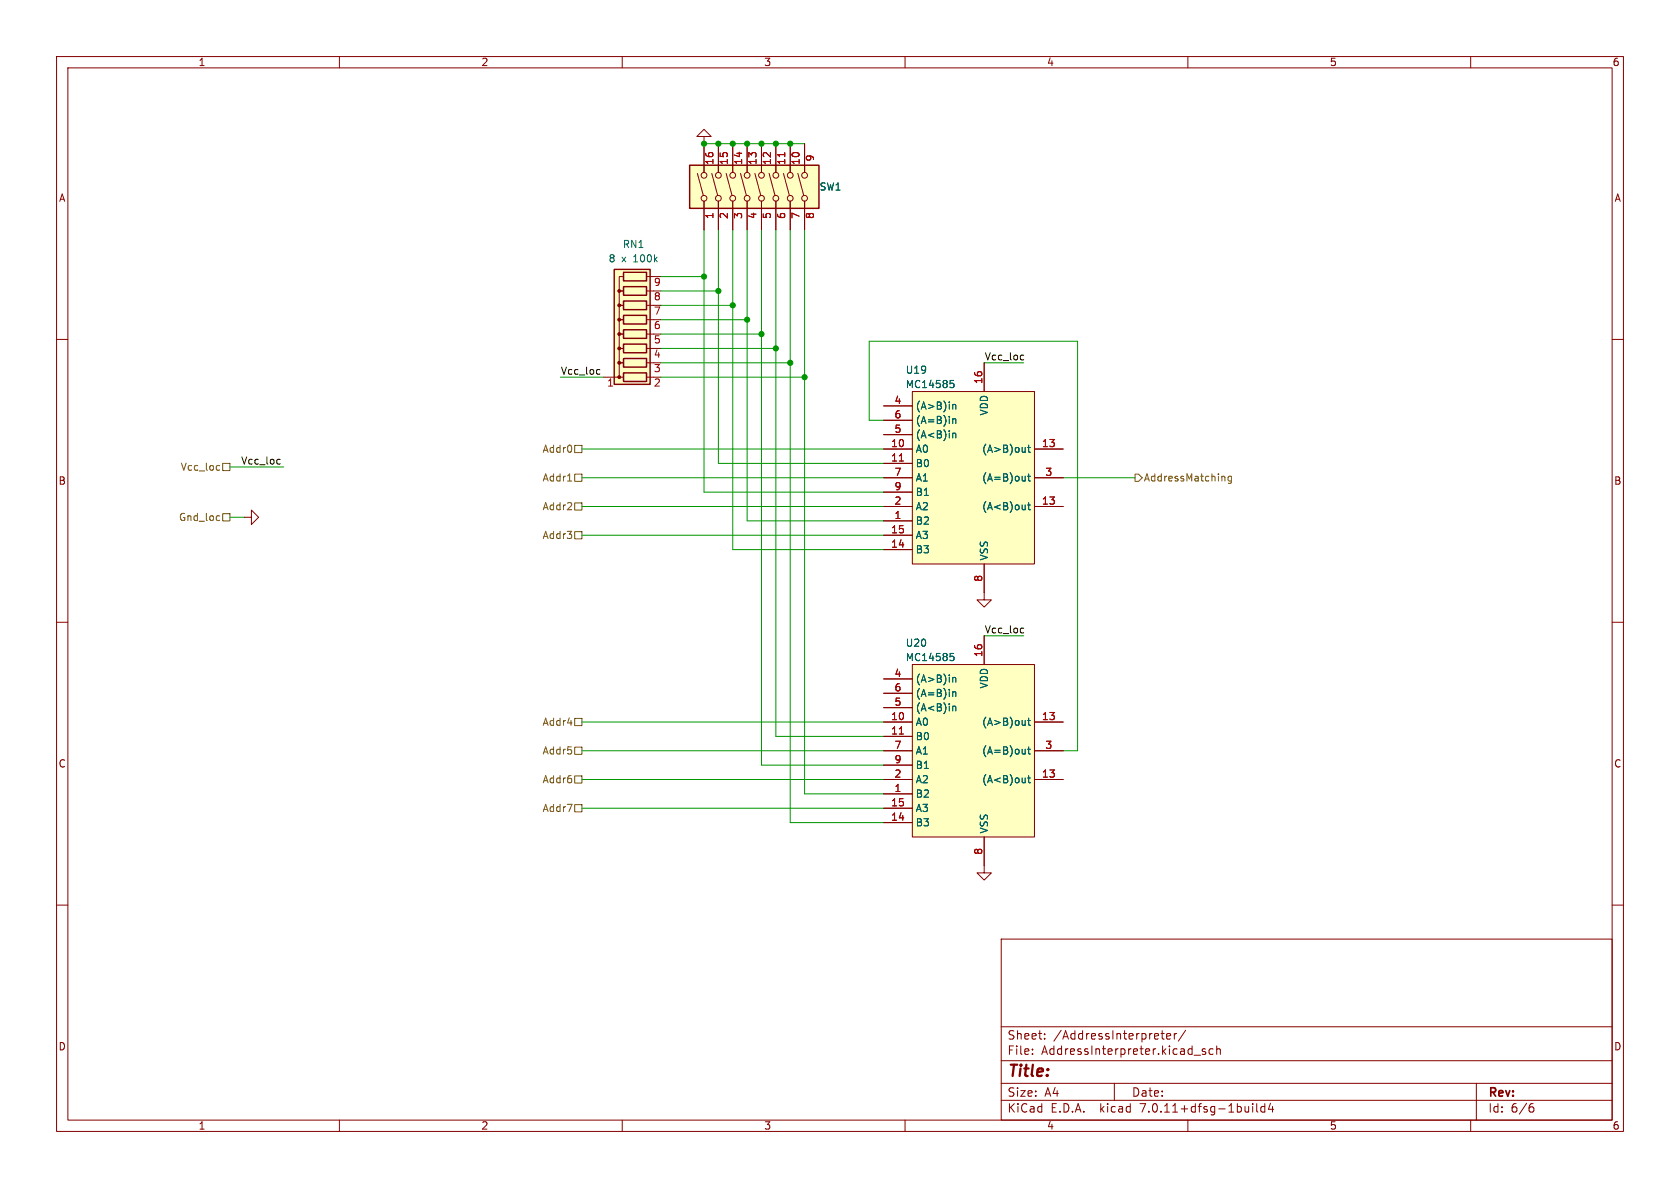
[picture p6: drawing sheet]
<svg xmlns="http://www.w3.org/2000/svg" width="297mm" height="210mm" viewBox="0 0 297 210" stroke-linecap="round" stroke-linejoin="round" font-family="sans-serif">
<g fill="none" stroke="#840000" stroke-width=".18">
<path d="M10 10h277v190h-277zM12 12h273v186h-273zM60 10v2M110 10v2M160 10v2M210 10v2M260 10v2M123.3 30.7l1 3.8M124.5 24.1h1.2l-1.2-1.2-1.3 1.2h1.3v6.4M124.5 35.6v5M125.8 30.7l1.1 3.8M127 25.4v5.1"/>
<path d="M127 35.6v5M128.4 30.7l1 3.8M129.5 25.4v5.1M129.5 35.6v5M130.9 30.7l1.1 3.8M132.1 25.4v5.1M132.1 35.6v5M133.5 30.7l1 3.8M134.6 25.4v5.1M134.6 35.6v5M136 30.7l1 3.8M137.2 25.4v5.1"/>
<path d="M137.2 35.6v5M138.5 30.7l1 3.8M139.7 25.4v5.1M139.7 35.6v5M141 30.7l1.1 3.8M142.2 25.4v5.1M142.2 35.6v5M10 60h2M110.2 48.9h-.7v2.5h.7h-.7v2.6h.7h-.7v2.5h.7h-.7v2.6h.7h-.7v2.5h.7h-.7v2.5h.7h-.7v2.6h.7M114.3 59.1h1.3M114.3 56.5h1.3M114.3 54h1.3"/>
<path d="M114.3 51.4h1.3M114.3 48.9h2.5M285 60h2M106.7 66.7h2.5M114.3 66.7h1.3M114.3 64.1h1.3M114.3 61.6h1.3M156.2 79.4h5.1M156.2 71.8h5.1M156.2 76.8h5.1M156.2 74.3h5.1M161.3 69.2h21.6v30.5h-21.6z"/>
<path d="M174 64.1v5.1M182.9 79.4h5.1M43.2 91.4h1.2v-1.2l1.3 1.2-1.3 1.3v-1.3M156.2 92.1h5.1M156.2 81.9h5.1M156.2 89.5h5.1M156.2 97.2h5.1M156.2 94.6h5.1M156.2 84.5h5.1M156.2 87h5.1M174 99.7v6.3h1.3l-1.3 1.3-1.3-1.3h1.3M182.9 89.5h5.1"/>
<path d="M182.9 84.5h5.1M10 110h2M161.3 117.5h21.6v30.5h-21.6zM174 112.4v5.1M285 110h2M156.2 127.6h5.1M156.2 130.2h5.1M156.2 137.8h5.1M156.2 132.7h5.1M156.2 120h5.1M156.2 125.1h5.1M156.2 122.6h5.1"/>
<path d="M156.2 135.3h5.1M182.9 127.6h5.1M182.9 137.8h5.1M182.9 132.7h5.1M10 160h2M156.2 140.3h5.1M156.2 145.4h5.1M156.2 142.9h5.1M174 148v6.3h1.3l-1.3 1.3-1.3-1.3h1.3M285 160h2M177 166h108v32h-108zM60 198v2"/>
<path d="M110 198v2M160 198v2M177 194.5h108M177 191.5h108M177 187.5h108M177 181.5h108M182.5 186.3v.1M182.5 185.5v.1M184.7 183.6v.1M184.7 182.8v.1M197 191.5v3M205.2 182.7h.6"/>
<path d="M205.5 182.2v1.3l.3 .2M206.2 183.2l.8-.1-.1-.3-.4-.1-.3 .2 .1 .7h.6M207.6 182.7v1M208 182.7l-.3 .1-.1 .2M209.6 182.1l-1.3 2M210 198v2M211.1 186.5h1.1M213.1 185.5l-.4-.1-.2 .2 .1 .2 .5 .2v.3h-.6M214.5 185.5l-.5-.1-.3 .3v.4l.2 .2h.6M215.1 185.5l.2-.1 .4 .1v.9M215.1 184.9v1.5M221.5 195.1v.1"/>
<path d="M221.5 195.6v1M222.2 195.1v1.3l.2 .2M223.6 195.1v1.5M223.6 195.7l-.4-.1-.3 .3v.4l.1 .2h.6M224.6 195l-.4 1.1h1M225 195.6v1M260 198v2M261 191.5v6.5M270.6 195.7h.3l.3 .3-.1 .5-.5 .1M271 195.1l-.4 .1"/>
<circle cx="124.5" cy="31" r=".51"/>
<circle cx="124.5" cy="35.1" r=".51"/>
<circle cx="127" cy="35.1" r=".51"/>
<circle cx="127" cy="31" r=".51"/>
<circle cx="129.5" cy="31" r=".51"/>
<circle cx="129.5" cy="35.1" r=".51"/>
<circle cx="132.1" cy="35.1" r=".51"/>
<circle cx="132.1" cy="31" r=".51"/>
<circle cx="134.6" cy="35.1" r=".51"/>
<circle cx="134.6" cy="31" r=".51"/>
<circle cx="137.2" cy="35.1" r=".51"/>
<circle cx="137.2" cy="31" r=".51"/>
<circle cx="139.7" cy="35.1" r=".51"/>
<circle cx="139.7" cy="31" r=".51"/>
<circle cx="142.2" cy="35.1" r=".51"/>
<circle cx="142.2" cy="31" r=".51"/>
</g>
<g fill="#ffffc2" stroke="#ffffc2" stroke-width=".18">
<path d="M108.6 47.6h6.3v20.3h-6.3z"/>
<path d="M121.9 29.2h22.9v7.6h-22.9z"/>
<path d="M161.3 69.2h21.6v30.5h-21.6z"/>
<path d="M161.3 117.5h21.6v30.5h-21.6z"/>
</g>
<path d="M121.9 29.2h22.9v7.6h-22.9zM108.6 47.6h6.3v20.3h-6.3zM110.2 58.3h4.1v1.5h-4.1zM110.2 55.8h4.1v1.5h-4.1zM110.2 53.2h4.1v1.5h-4.1zM110.2 50.7h4.1v1.5h-4.1zM110.2 48.1h4.1v1.6h-4.1zM110.2 65.9h4.1v1.5h-4.1zM110.2 63.4h4.1v1.5h-4.1zM110.2 60.8h4.1v1.6h-4.1z" fill="none" stroke="#840000" stroke-width=".25"/>
<g fill="#840000" stroke="#840000" stroke-width=".18">
<circle cx="109.5" cy="66.7" r=".25"/>
<circle cx="109.5" cy="64.1" r=".25"/>
<circle cx="109.5" cy="61.6" r=".25"/>
<circle cx="109.5" cy="59.1" r=".25"/>
<circle cx="109.5" cy="56.5" r=".25"/>
<circle cx="109.5" cy="54" r=".25"/>
<circle cx="109.5" cy="51.4" r=".25"/>
</g>
<path d="M138.7 27v.7M159 81.5h.7M159 129.8h.7" fill="none" stroke="#a90000" stroke-width=".18"/>
<g fill="none" stroke="#006464" stroke-width=".18">
<path d="M168 67.3h.6M168.1 67.7h.3l.3 .3-.2 .5h-.4M168.4 71.5v.8M168.4 74v.9M168.4 76.6v.8M168.4 71.6l.2-.1h.3l.1 .8M168.4 74.1l.2-.1 .3 .1 .1 .8M168.4 76.7l.2-.1h.3l.1 .8M181.2 79.1v.9M181.2 79.8l-.1 .2M181.7 79.1h.5M181.8 78.7v1.1l.4 .2"/>
<path d="M181.2 84.2v.8M181.2 89.3v.8M181.2 90l-.1 .1M181.2 84.9l-.1 .1M181.7 89.3h.5M181.7 84.2h.5M181.8 83.8v1.1l.4 .1M181.8 88.8v1.1l.4 .2M168 115.5h.6M168.1 116h.3l.3 .2-.2 .5-.4 .1M168.4 119.7v.9M168.4 119.9l.2-.2 .3 .1 .1 .8"/>
<path d="M168.4 122.3v.8M168.4 124.8v.9M168.4 122.4l.2-.1h.3l.1 .8M168.4 124.9l.2-.1 .3 .1 .1 .8M181.2 127.4v.8M181.2 132.4v.9M181.2 137.5v.9M181.2 138.3l-.1 .1M181.2 128.1l-.1 .1M181.2 133.2l-.1 .1M181.7 137.5h.5M181.7 127.4h.5"/>
<path d="M181.7 132.4h.5M181.8 126.9v1.1l.4 .2M181.8 132v1.1l.4 .2M181.8 137.1v1.1l.4 .2"/>
</g>
<g fill="none" stroke="#725600" stroke-width=".18">
<path d="M101.6 78.7h1.3v1.3h-1.3zM38.5 82.3h.3M38.7 91.2h.1M38.8 83.1h-.3M38.8 92h-.1M39.4 81.9h1.2v1.3h-1.2zM39.4 90.8h1.2v1.3h-1.2zM100.3 85h.8M101.6 94h1.3v1.3h-1.3zM101.6 88.9h1.3v1.3h-1.3zM101.6 83.8h1.3v1.3h-1.3zM200.7 83.8h.6l.6 .7-.6 .6h-.6z"/>
<path d="M216.2 84.2l.4 .2v.6M217.7 84.2h-.4l-.2 .2 .1 .6h.5M217.7 84.2v1l-.2 .3-.3-.1M100.3 127.8h.8M101.6 132.1h1.3v1.3h-1.3zM101.6 127h1.3v1.3h-1.3zM101.6 137.2h1.3v1.2h-1.3zM100.3 142.2h.8l-.5 1.3M101.6 142.2h1.3v1.3h-1.3z"/>
</g>
<path d="M105.7 65.3l.4 .1M106.1 66.1l-.4 .1M180.6 62.8h.4M181 63.6h-.4M49.2 81.2l.3 .1M49.5 82h-.3M180.6 111l.4 .1M181 111.8l-.4 .1" fill="none" stroke="#0f0f0f" stroke-width=".18"/>
<g fill="none" stroke="#009600" stroke-width=".18">
<path d="M124.5 25.4h17.7M116.8 48.9h7.7M116.8 51.4h10.2M116.8 54h12.7M116.8 56.5h15.3M116.8 59.1h17.8M124.5 40.6v46.4h31.7M127 40.6v41.3h29.2M129.5 40.6v56.6h26.7M132.1 40.6v51.5h24.1M134.6 40.6v94.7h21.6M137.2 40.6v89.6h19"/>
<path d="M139.7 40.6v104.8h16.5M142.2 40.6v99.7h14M99.1 66.7h7.6M102.9 79.4h53.3M116.8 66.7h25.4M116.8 61.6h20.4M116.8 64.1h22.9M156.2 74.3h-2.5v-14h36.8v72.4h-2.5M174 64.1h7M40.6 91.4h2.6M40.6 82.6h9.6M102.9 94.6h53.3"/>
<path d="M102.9 89.5h53.3M102.9 84.5h53.3M188 84.5h12.7M174 112.4h7M102.9 127.6h53.3M102.9 137.8h53.3M102.9 132.7h53.3M102.9 142.9h53.3"/>
</g>
<g fill="#009600" stroke="#009600" stroke-width=".18">
<circle cx="137.2" cy="61.6" r=".46"/>
<circle cx="139.7" cy="64.1" r=".46"/>
<circle cx="142.2" cy="66.7" r=".46"/>
<circle cx="139.7" cy="25.4" r=".46"/>
<circle cx="137.2" cy="25.4" r=".46"/>
<circle cx="124.5" cy="25.4" r=".46"/>
<circle cx="127" cy="25.4" r=".46"/>
<circle cx="132.1" cy="25.4" r=".46"/>
<circle cx="134.6" cy="25.4" r=".46"/>
<circle cx="129.5" cy="25.4" r=".46"/>
<circle cx="134.6" cy="59.1" r=".46"/>
<circle cx="132.1" cy="56.5" r=".46"/>
<circle cx="129.5" cy="54" r=".46"/>
<circle cx="127" cy="51.4" r=".46"/>
<circle cx="124.5" cy="48.9" r=".46"/>
</g>
<text font-size="2.8" fill="#840000" x="178" y="190.9">Title:</text>
<g font-size="2.1" fill="#840000">
<text x="178" y="184">Sheet:</text>
<text x="186.2" y="184">/AddressInterpreter/</text>
<text x="178" y="186.7">File:</text>
<text x="184.1" y="186.7">AddressInterpreter.kicad_sch</text>
<text x="178" y="196.9">KiCad</text>
<text x="178" y="194.1">Size:</text>
<text x="184.7" y="194.1">A4</text>
<text x="185.7" y="196.9">E.D.A.</text>
<text x="194.6" y="196.9">kicad</text>
<text x="200" y="194.1">Date:</text>
<text x="201.8" y="196.9">7.0.11+dfsg-1build4</text>
<text x="263" y="194.3">Rev:</text>
<text x="263" y="196.9">Id:</text>
<text x="267.1" y="196.9">6/6</text>
</g>
<g font-size="1.8" fill="#840000">
<text x="35" y="11.9">1</text>
<text x="85" y="11.9">2</text>
<text x="135" y="11.9">3</text>
<text x="185" y="11.9">4</text>
<text x="235" y="11.9">5</text>
<text x="285" y="11.9">6</text>
<text x="10.3" y="35.9">A</text>
<text x="285.3" y="35.9">A</text>
<text x="10.3" y="85.9">B</text>
<text x="285.3" y="85.9">B</text>
<text x="10.3" y="135.9">C</text>
<text x="285.3" y="135.9">C</text>
<text x="10.3" y="185.9">D</text>
<text x="285.3" y="185.9">D</text>
<text x="35" y="199.9">1</text>
<text x="85" y="199.9">2</text>
<text x="135" y="199.9">3</text>
<text x="185" y="199.9">4</text>
<text x="235" y="199.9">5</text>
<text x="285" y="199.9">6</text>
</g>
<g font-size="1.8" fill="#a90000">
<text x="126.4" y="29.3" transform="rotate(-90 126.4 29.3)">16</text>
<text x="129" y="29.3" transform="rotate(-90 129 29.3)">15</text>
<text x="131.5" y="29.3" transform="rotate(-90 131.5 29.3)">14</text>
<text x="134.1" y="29.3" transform="rotate(-90 134.1 29.3)">13</text>
<text x="136.6" y="29.3" transform="rotate(-90 136.6 29.3)">12</text>
<text x="139.1" y="29.3" transform="rotate(-90 139.1 29.3)">11</text>
<text x="141.7" y="29.3" transform="rotate(-90 141.7 29.3)">10</text>
<text x="144.2" y="28.6" transform="rotate(-90 144.2 28.6)">9</text>
<text x="126.4" y="38.8" transform="rotate(-90 126.4 38.8)">1</text>
<text x="129" y="38.8" transform="rotate(-90 129 38.8)">2</text>
<text x="131.5" y="38.8" transform="rotate(-90 131.5 38.8)">3</text>
<text x="134.1" y="38.8" transform="rotate(-90 134.1 38.8)">4</text>
<text x="136.6" y="38.8" transform="rotate(-90 136.6 38.8)">5</text>
<text x="139.1" y="38.8" transform="rotate(-90 139.1 38.8)">6</text>
<text x="141.7" y="38.8" transform="rotate(-90 141.7 38.8)">7</text>
<text x="144.2" y="38.8" transform="rotate(-90 144.2 38.8)">8</text>
<text x="115.5" y="53.4">8</text>
<text x="115.5" y="50.9">9</text>
<text x="115.5" y="58.5">6</text>
<text x="115.5" y="56">7</text>
<text x="115.5" y="63.6">4</text>
<text x="115.5" y="61">5</text>
<text x="107.2" y="68.7">1</text>
<text x="115.5" y="68.7">2</text>
<text x="115.5" y="66.1">3</text>
<text x="158" y="71.5">4</text>
<text x="173.7" y="68" transform="rotate(-90 173.7 68)">16</text>
<text x="158" y="76.6">5</text>
<text x="158" y="74">6</text>
<text x="157.4" y="79.1">10</text>
<text x="157.4" y="81.7">11</text>
<text x="184.1" y="79.1">13</text>
<text x="158" y="89.3">2</text>
<text x="158" y="84.2">7</text>
<text x="158" y="86.7">9</text>
<text x="184.1" y="89.3">13</text>
<text x="184.7" y="84.2">3</text>
<text x="157.4" y="94.4">15</text>
<text x="158" y="91.8">1</text>
<text x="157.4" y="96.9">14</text>
<text x="173.7" y="102.9" transform="rotate(-90 173.7 102.9)">8</text>
<text x="158" y="119.8">4</text>
<text x="173.7" y="116.2" transform="rotate(-90 173.7 116.2)">16</text>
<text x="158" y="124.8">5</text>
<text x="158" y="122.3">6</text>
<text x="157.4" y="127.4">10</text>
<text x="157.4" y="129.9">11</text>
<text x="184.1" y="127.4">13</text>
<text x="158" y="137.5">2</text>
<text x="158" y="132.5">7</text>
<text x="158" y="135">9</text>
<text x="184.1" y="137.5">13</text>
<text x="184.7" y="132.5">3</text>
<text x="157.4" y="142.6">15</text>
<text x="158" y="140.1">1</text>
<text x="157.4" y="145.2">14</text>
<text x="173.7" y="151.2" transform="rotate(-90 173.7 151.2)">8</text>
</g>
<g font-size="1.8" fill="#006464">
<text x="144.8" y="33.9">SW1</text>
<text x="107.5" y="46.6">8</text>
<text x="109.9" y="46.6">x</text>
<text x="110" y="44">RN1</text>
<text x="112.1" y="46.6">100k</text>
<text x="160" y="66.3">U19</text>
<text x="160" y="68.8">MC14585</text>
<text x="161.8" y="72.6">(A&gt;B)in</text>
<text x="161.8" y="77.7">(A&lt;B)in</text>
<text x="161.8" y="75.2">(A=B)in</text>
<text x="174.9" y="73.6" transform="rotate(-90 174.9 73.6)">VDD</text>
<text x="161.8" y="80.2">A0</text>
<text x="161.8" y="82.8">B0</text>
<text x="173.5" y="80.2">(A&gt;B)out</text>
<text x="161.8" y="85.3">A1</text>
<text x="161.8" y="87.9">B1</text>
<text x="173.5" y="85.3">(A=B)out</text>
<text x="161.8" y="92.9">B2</text>
<text x="161.8" y="95.5">A3</text>
<text x="161.8" y="90.4">A2</text>
<text x="173.5" y="90.4">(A&lt;B)out</text>
<text x="161.8" y="98">B3</text>
<text x="174.9" y="99.2" transform="rotate(-90 174.9 99.2)">VSS</text>
<text x="160" y="114.5">U20</text>
<text x="160" y="117.1">MC14585</text>
<text x="161.8" y="120.9">(A&gt;B)in</text>
<text x="161.8" y="126">(A&lt;B)in</text>
<text x="161.8" y="123.4">(A=B)in</text>
<text x="174.9" y="121.8" transform="rotate(-90 174.9 121.8)">VDD</text>
<text x="161.8" y="128.5">A0</text>
<text x="161.8" y="131">B0</text>
<text x="173.5" y="128.5">(A&gt;B)out</text>
<text x="161.8" y="133.6">A1</text>
<text x="161.8" y="136.1">B1</text>
<text x="173.5" y="133.6">(A=B)out</text>
<text x="161.8" y="141.2">B2</text>
<text x="161.8" y="143.7">A3</text>
<text x="161.8" y="138.7">A2</text>
<text x="173.5" y="138.7">(A&lt;B)out</text>
<text x="161.8" y="146.3">B3</text>
<text x="174.9" y="147.4" transform="rotate(-90 174.9 147.4)">VSS</text>
</g>
<g font-size="1.8" fill="#0f0f0f">
<text x="174" y="63.8">Vcc_loc</text>
<text x="99.1" y="66.3">Vcc_loc</text>
<text x="42.5" y="82.2">Vcc_loc</text>
<text x="174" y="112">Vcc_loc</text>
</g>
<g font-size="1.8" fill="#725600">
<text x="31.8" y="83.4">Vcc_loc</text>
<text x="95.8" y="80.2">Addr0</text>
<text x="95.8" y="85.3">Addr1</text>
<text x="202.1" y="85.3">AddressMatching</text>
<text x="31.5" y="92.3">Gnd_loc</text>
<text x="95.8" y="95.5">Addr3</text>
<text x="95.8" y="90.4">Addr2</text>
<text x="95.8" y="128.5">Addr4</text>
<text x="95.8" y="133.6">Addr5</text>
<text x="95.8" y="143.7">Addr7</text>
<text x="95.8" y="138.7">Addr6</text>
</g>
</svg>
